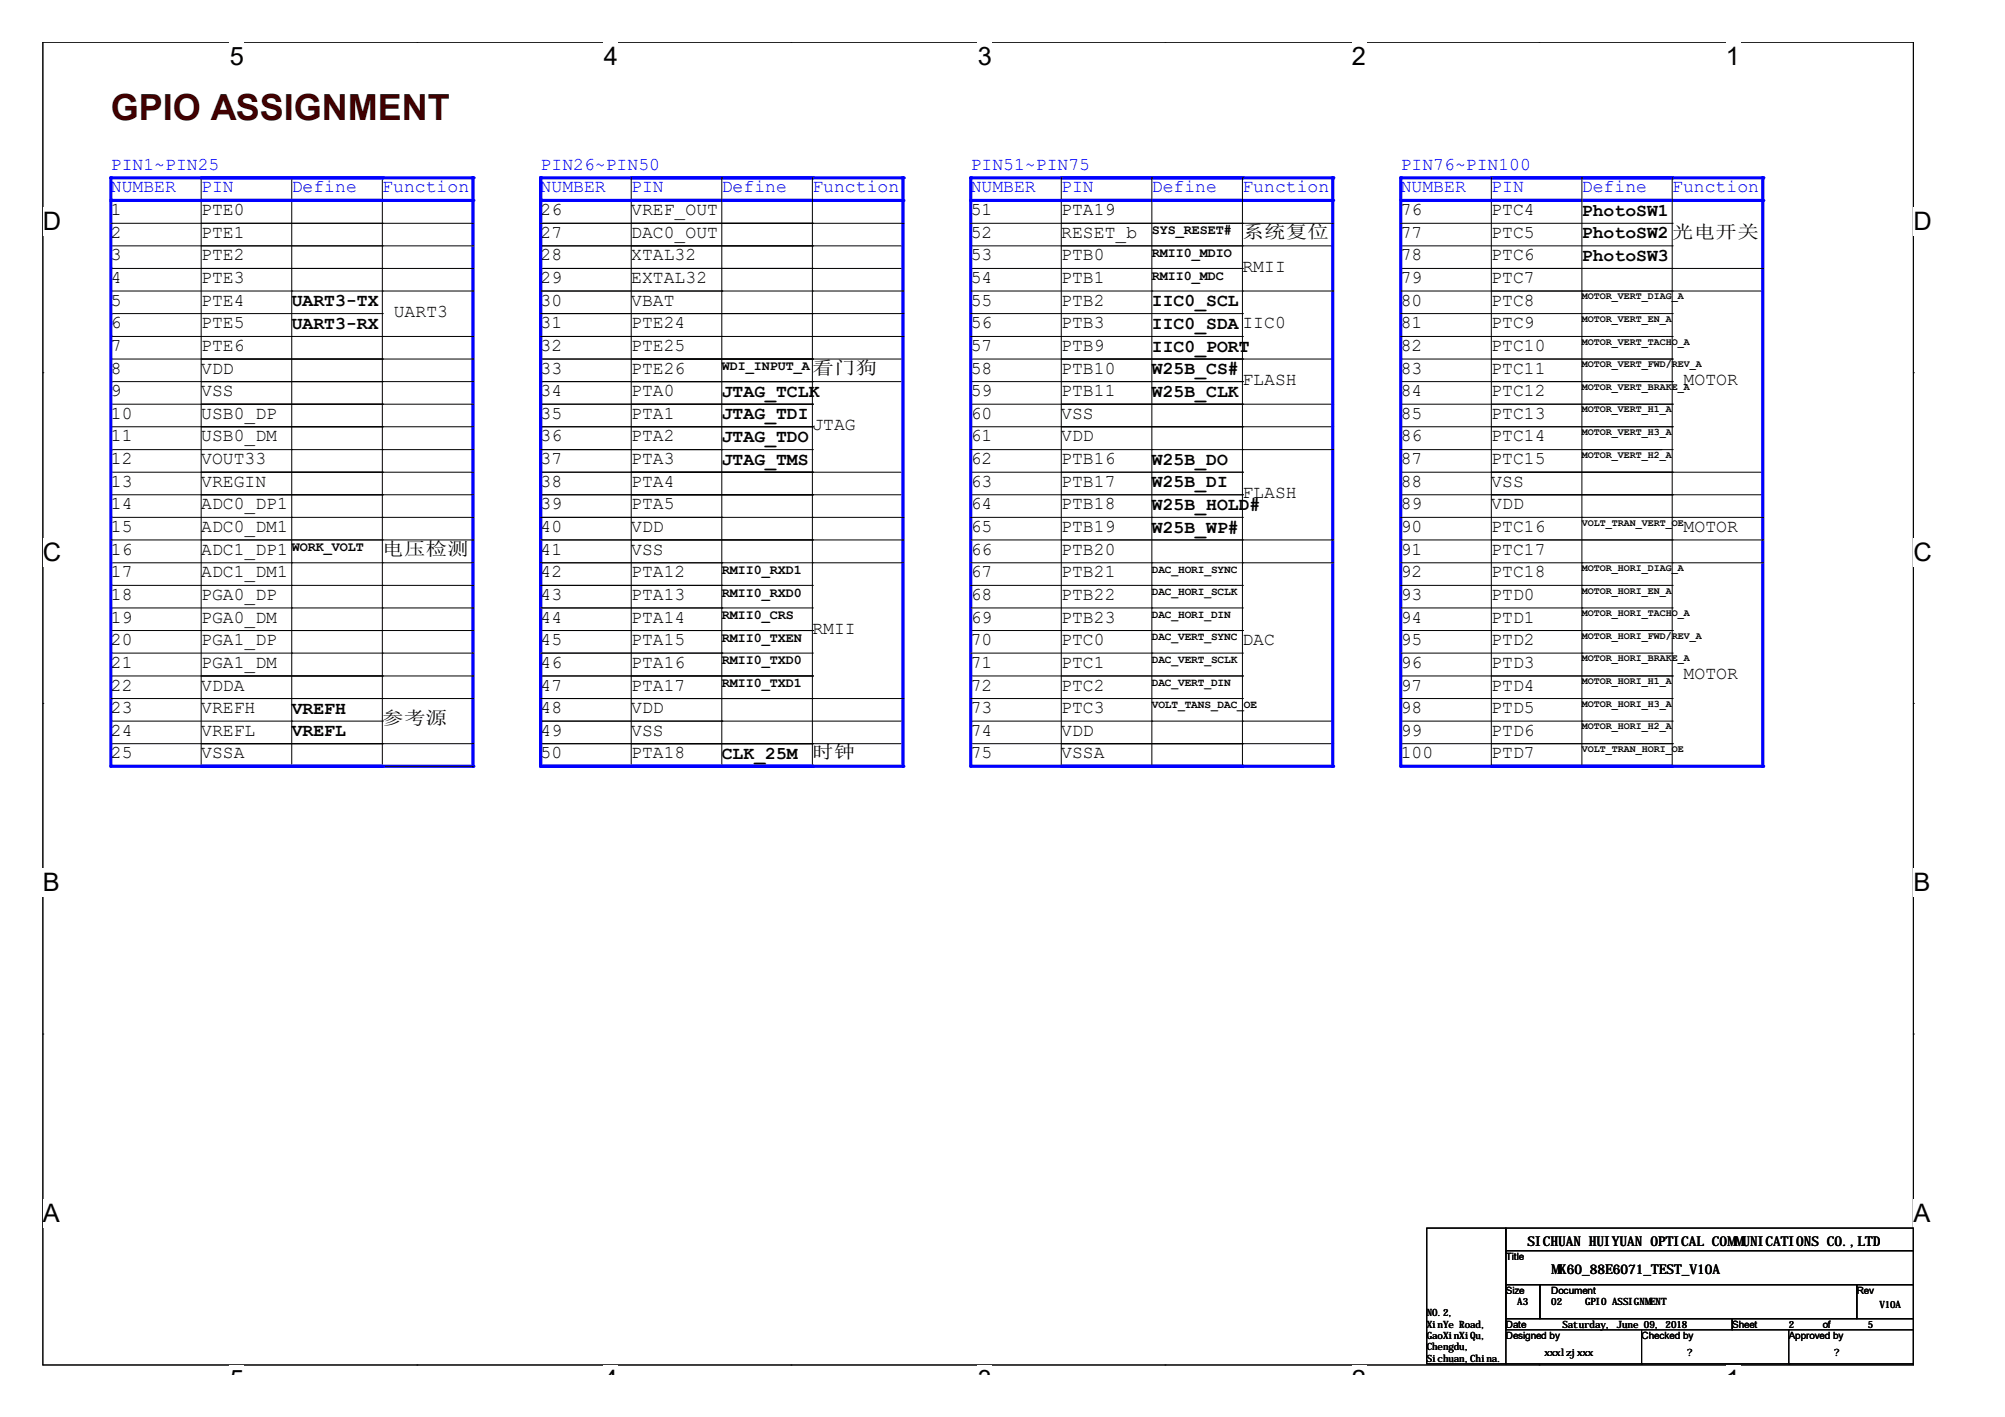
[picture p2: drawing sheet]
<svg xmlns="http://www.w3.org/2000/svg" width="297mm" height="210mm" viewBox="0 0 297 210" stroke-linecap="round" stroke-linejoin="round" font-family="sans-serif">
<path d="M6.3 6.2h277.2v196h-277.2z" fill="none" stroke="#000" stroke-width=".15"/>
<g fill="#fff">
<path d="M34 6.2h2.2v4.3h-2.2z"/>
<path d="M34 202.2h2.2v1.4h-2.2z"/>
</g>
<path d="M61.8 6.2h.1M61.8 202.2h.1" fill="none" stroke="#000" stroke-width=".15"/>
<g fill="#fff">
<path d="M89.5 6.2h2.1v4.3h-2.1z"/>
<path d="M89.5 202.2h2.1v1.4h-2.1z"/>
</g>
<path d="M117.2 6.2h.1M117.2 202.2h.1" fill="none" stroke="#000" stroke-width=".15"/>
<g fill="#fff">
<path d="M144.9 6.2h2.1v4.3h-2.1z"/>
<path d="M144.9 202.2h2.1v1.4h-2.1z"/>
</g>
<path d="M172.6 6.2h.1M172.6 202.2h.1" fill="none" stroke="#000" stroke-width=".15"/>
<g fill="#fff">
<path d="M200.3 6.2h2.1v4.3h-2.1z"/>
<path d="M200.3 202.2h2.1v1.4h-2.1z"/>
</g>
<path d="M228 6.2h.1M228 202.2h.1" fill="none" stroke="#000" stroke-width=".15"/>
<g fill="#fff">
<path d="M255.7 6.2h2.1v4.3h-2.1z"/>
<path d="M255.7 202.2h2.1v1.4h-2.1z"/>
<path d="M6.3 30.7h2.8v4.2h-2.8z"/>
<path d="M283.5 30.7h2.7v4.2h-2.7z"/>
<path d="M6.3 79.7h2.8v4.2h-2.8z"/>
<path d="M283.5 79.7h2.7v4.2h-2.7z"/>
</g>
<path d="M6.3 55.2h.1M283.5 55.2h.1" fill="none" stroke="#000" stroke-width=".15"/>
<g fill="#fff">
<path d="M6.3 128.7h2.6v4.2h-2.6z"/>
<path d="M283.5 128.7h2.5v4.2h-2.5z"/>
</g>
<path d="M6.3 104.2h.1M283.5 104.2h.1" fill="none" stroke="#000" stroke-width=".15"/>
<g fill="#fff">
<path d="M6.3 177.6h2.6v4.3h-2.6z"/>
<path d="M283.5 177.6h2.5v4.3h-2.5z"/>
</g>
<path d="M16.4 96.7h26.8M16.4 90.1h26.8M29.8 93.4h26.8M43.2 96.7h.1M43.2 90.1h.1M56.6 93.4h.1M29.8 100.1h26.8M56.6 100.1h.1M6.3 153.2h.1M283.5 153.2h.1" fill="none" stroke="#000" stroke-width=".15"/>
<path d="M29.8 26.3h40.3" fill="none" stroke="#00f" stroke-width=".47"/>
<circle cx="70.1" cy="26.3" r=".23" fill="#00f"/>
<path d="M29.8 26.3h.1M29.8 26.3v87.2" fill="none" stroke="#000" stroke-width=".15"/>
<path d="M29.8 29.7h40.3" fill="none" stroke="#00f" stroke-width=".47"/>
<circle cx="70.1" cy="29.7" r=".23" fill="#00f"/>
<path d="M70.1 26.3v87.2" fill="none" stroke="#00f" stroke-width=".47"/>
<circle cx="70.1" cy="26.3" r=".23" fill="#00f"/>
<g fill="none" stroke="#000" stroke-width=".15">
<path d="M29.8 33.1h40.3M43.2 26.3h.1M43.2 26.3v87.2M56.6 26.3h.1M56.6 26.3v87.2M70.1 33.1h.1M16.4 43.1h26.8M16.4 46.5h40.2M16.4 49.8h26.8M29.8 53.2h26.8M29.8 56.5h26.8M29.8 59.9h26.8"/>
<path d="M43.2 43.1h.1M43.2 49.8h.1M56.6 46.5h.1M56.6 53.2h.1M56.6 56.5h.1M56.6 59.9h.1M16.4 66.6h26.8M16.4 76.6h26.8M29.8 63.2h26.8M29.8 69.9h26.8M29.8 73.3h26.8M43.2 66.6h.1"/>
<path d="M43.2 76.6h.1M56.6 63.2h.1M56.6 69.9h.1M56.6 73.3h.1M16.4 83.4h26.8M16.4 86.7h26.8M43.2 83.4h.1M43.2 86.7h.1M29.8 103.5h40.3M70.1 103.5h.1"/>
</g>
<path d="M29.8 113.5h40.3" fill="none" stroke="#00f" stroke-width=".47"/>
<circle cx="70.1" cy="113.5" r=".23" fill="#00f"/>
<g fill="none" stroke="#000" stroke-width=".15">
<path d="M16.4 36.4h53.7M16.4 39.8h53.7M56.6 36.4h.1M56.6 39.8h.1M70.1 36.4h.1M70.1 39.8h.1M16.4 53.2h53.7M16.4 56.5h53.7M16.4 59.9h53.7M56.6 53.2h.1M56.6 56.5h.1M56.6 59.9h.1"/>
<path d="M56.6 49.8h13.5M56.6 43.1h13.5M70.1 49.8h.1M70.1 43.1h.1M70.1 53.2h.1M70.1 56.5h.1M70.1 59.9h.1M16.4 63.2h53.7M16.4 69.9h53.7M16.4 73.3h53.7M29.8 80h40.3M56.6 63.2h.1"/>
<path d="M56.6 69.9h.1M56.6 73.3h.1M56.6 76.6h13.5M56.6 66.6h13.5M70.1 76.6h.1M70.1 80h.1M70.1 66.6h.1M70.1 63.2h.1M70.1 69.9h.1M70.1 73.3h.1M16.4 93.4h53.7M56.6 93.4h.1"/>
<path d="M56.6 83.4h13.5M56.6 96.7h13.5M56.6 90.1h13.5M56.6 86.7h13.5M70.1 83.4h.1M70.1 96.7h.1M70.1 90.1h.1M70.1 86.7h.1M70.1 93.4h.1M16.4 100.1h53.7M16.4 110.2h53.7M16.4 106.8h40.2"/>
<path d="M16.4 113.5h53.7M43.2 106.8h.1M56.6 110.2h.1M56.6 100.1h.1M56.6 113.5h.1M56.6 106.8h.1M70.1 100.1h.1M70.1 110.2h.1M70.1 113.5h.1"/>
</g>
<path d="M16.4 26.3h40.2" fill="none" stroke="#00f" stroke-width=".47"/>
<circle cx="56.6" cy="26.3" r=".23" fill="#00f"/>
<path d="M16.4 26.3v87.2" fill="none" stroke="#00f" stroke-width=".47"/>
<circle cx="16.4" cy="26.3" r=".23" fill="#00f"/>
<path d="M16.4 29.7h40.2" fill="none" stroke="#00f" stroke-width=".47"/>
<circle cx="56.6" cy="29.7" r=".23" fill="#00f"/>
<path d="M16.4 33.1h40.2M56.6 33.1h.1M16.4 103.5h40.2M56.6 103.5h.1" fill="none" stroke="#000" stroke-width=".15"/>
<path d="M16.4 113.5h40.2" fill="none" stroke="#00f" stroke-width=".47"/>
<circle cx="56.6" cy="113.5" r=".23" fill="#00f"/>
<g fill="none" stroke="#000" stroke-width=".15">
<path d="M80.1 36.4h53.7M80.1 39.8h53.7M120.4 36.4h.1M120.4 39.8h.1M133.8 36.4h.1M133.8 39.8h.1M43.2 49.8h13.4M43.2 43.1h13.4M56.6 49.8h.1M56.6 43.1h.1M80.1 53.2h53.7M80.1 56.5h53.7"/>
<path d="M80.1 59.9h40.3M120.4 53.2h.1M120.4 56.5h.1M120.4 59.9h.1M133.8 53.2h.1M133.8 56.5h.1M16.4 80h40.2M43.2 76.6h13.4M43.2 66.6h13.4M56.6 76.6h.1M56.6 80h.1M56.6 66.6h.1"/>
<path d="M80.1 69.9h53.7M80.1 73.3h53.7M80.1 63.2h40.3M120.4 63.2h.1M120.4 69.9h.1M120.4 73.3h.1M133.8 69.9h.1M133.8 73.3h.1M43.2 83.4h13.4M43.2 96.7h13.4M43.2 90.1h13.4M43.2 86.7h13.4"/>
<path d="M56.6 83.4h.1M56.6 96.7h.1M56.6 90.1h.1M56.6 86.7h.1M80.1 93.4h40.3M120.4 93.4h.1M80.1 110.2h53.7M80.1 106.8h53.7M80.1 113.5h53.7M80.1 100.1h40.3M106.9 106.8h.1M120.4 110.2h.1"/>
<path d="M120.4 100.1h.1M120.4 113.5h.1M133.8 110.2h.1M133.8 113.5h.1M133.8 106.8h.1"/>
</g>
<path d="M80.1 26.3h40.3" fill="none" stroke="#00f" stroke-width=".47"/>
<circle cx="120.4" cy="26.3" r=".23" fill="#00f"/>
<path d="M80.1 26.3v87.2" fill="none" stroke="#00f" stroke-width=".47"/>
<circle cx="80.1" cy="26.3" r=".23" fill="#00f"/>
<path d="M80.1 29.7h40.3" fill="none" stroke="#00f" stroke-width=".47"/>
<circle cx="120.4" cy="29.7" r=".23" fill="#00f"/>
<path d="M80.1 33.1h40.3M120.4 33.1h.1M80.1 103.5h40.3M120.4 103.5h.1" fill="none" stroke="#000" stroke-width=".15"/>
<path d="M80.1 113.5h40.3" fill="none" stroke="#00f" stroke-width=".47"/>
<circle cx="120.4" cy="113.5" r=".23" fill="#00f"/>
<g fill="none" stroke="#000" stroke-width=".15">
<path d="M106.9 49.8h13.5M106.9 43.1h13.5M120.4 49.8h.1M120.4 43.1h.1M80.1 80h40.3M106.9 76.6h13.5M106.9 66.6h13.5M120.4 76.6h.1M120.4 80h.1M120.4 66.6h.1M80.1 96.7h40.3M80.1 90.1h40.3"/>
<path d="M93.5 93.4h26.9M106.9 96.7h.1M106.9 90.1h.1M106.9 83.4h13.5M106.9 86.7h13.5M120.4 83.4h.1M120.4 96.7h.1M120.4 90.1h.1M120.4 86.7h.1M120.4 93.4h.1M93.5 100.1h26.9M120.4 100.1h.1"/>
</g>
<path d="M93.5 26.3h40.3" fill="none" stroke="#00f" stroke-width=".47"/>
<circle cx="133.8" cy="26.3" r=".23" fill="#00f"/>
<path d="M93.5 26.3h.1M93.5 26.3v87.2" fill="none" stroke="#000" stroke-width=".15"/>
<path d="M93.5 29.7h40.3" fill="none" stroke="#00f" stroke-width=".47"/>
<circle cx="133.8" cy="29.7" r=".23" fill="#00f"/>
<path d="M133.8 26.3v87.2" fill="none" stroke="#00f" stroke-width=".47"/>
<circle cx="133.8" cy="26.3" r=".23" fill="#00f"/>
<g fill="none" stroke="#000" stroke-width=".15">
<path d="M93.5 33.1h40.3M106.9 26.3h.1M106.9 26.3v87.2M120.4 26.3h.1M120.4 26.3v87.2M133.8 33.1h.1M80.1 43.1h26.8M80.1 46.5h40.3M80.1 49.8h26.8M93.5 53.2h26.9M93.5 56.5h26.9M93.5 59.9h26.9"/>
<path d="M106.9 43.1h.1M106.9 49.8h.1M120.4 46.5h.1M120.4 53.2h.1M120.4 56.5h.1M120.4 59.9h.1M80.1 66.6h26.8M80.1 76.6h26.8M93.5 63.2h26.9M93.5 69.9h26.9M93.5 73.3h26.9M106.9 66.6h.1"/>
<path d="M106.9 76.6h.1M120.4 63.2h.1M120.4 69.9h.1M120.4 73.3h.1M80.1 83.4h26.8M80.1 86.7h26.8M106.9 83.4h.1M106.9 86.7h.1M93.5 103.5h40.3M133.8 103.5h.1"/>
</g>
<path d="M93.5 113.5h40.3" fill="none" stroke="#00f" stroke-width=".47"/>
<circle cx="133.8" cy="113.5" r=".23" fill="#00f"/>
<g fill="none" stroke="#000" stroke-width=".15">
<path d="M143.8 36.4h53.6M143.8 39.8h40.3M184.1 36.4h.1M184.1 39.8h.1M197.4 36.4h.1M120.4 46.5h13.4M120.4 43.1h13.4M133.8 46.5h.1M133.8 43.1h.1M143.8 53.2h53.6M143.8 59.9h53.6M143.8 56.5h40.3"/>
<path d="M184.1 53.2h.1M184.1 56.5h.1M184.1 59.9h.1M197.4 53.2h.1M197.4 59.9h.1M93.5 80h40.3M120.4 76.6h13.4M133.8 76.6h.1M133.8 80h.1M143.8 63.2h53.6M143.8 69.9h40.3M143.8 73.3h40.3"/>
<path d="M184.1 63.2h.1M184.1 69.9h.1M184.1 73.3h.1M197.4 63.2h.1M120.4 83.4h13.4M133.8 83.4h.1M143.8 93.4h40.3M184.1 93.4h.1M143.8 110.2h53.6M143.8 106.8h53.6M143.8 113.5h53.6M143.8 100.1h40.3"/>
<path d="M170.6 106.8h.1M184.1 110.2h.1M184.1 100.1h.1M184.1 113.5h.1M184.1 106.8h.1M197.4 110.2h.1M197.4 113.5h.1M197.4 106.8h.1"/>
</g>
<path d="M143.8 26.3h40.3" fill="none" stroke="#00f" stroke-width=".47"/>
<circle cx="184.1" cy="26.3" r=".23" fill="#00f"/>
<path d="M143.8 26.3v87.2" fill="none" stroke="#00f" stroke-width=".47"/>
<circle cx="143.8" cy="26.3" r=".23" fill="#00f"/>
<path d="M143.8 29.7h40.3" fill="none" stroke="#00f" stroke-width=".47"/>
<circle cx="184.1" cy="29.7" r=".23" fill="#00f"/>
<path d="M143.8 33.1h40.3M184.1 33.1h.1M143.8 103.5h40.3M184.1 103.5h.1" fill="none" stroke="#000" stroke-width=".15"/>
<path d="M143.8 113.5h40.3" fill="none" stroke="#00f" stroke-width=".47"/>
<circle cx="184.1" cy="113.5" r=".23" fill="#00f"/>
<g fill="none" stroke="#000" stroke-width=".15">
<path d="M170.6 49.8h13.5M170.6 43.1h13.5M184.1 49.8h.1M184.1 43.1h.1M143.8 80h40.3M170.6 76.6h13.5M170.6 66.6h13.5M184.1 76.6h.1M184.1 80h.1M184.1 66.6h.1M143.8 96.7h40.3M143.8 90.1h40.3"/>
<path d="M157.2 93.4h26.9M170.6 96.7h.1M170.6 90.1h.1M170.6 83.4h13.5M170.6 86.7h13.5M184.1 83.4h.1M184.1 96.7h.1M184.1 90.1h.1M184.1 86.7h.1M184.1 93.4h.1M157.2 100.1h26.9M184.1 100.1h.1"/>
</g>
<path d="M157.2 26.3h40.2" fill="none" stroke="#00f" stroke-width=".47"/>
<circle cx="197.4" cy="26.3" r=".23" fill="#00f"/>
<path d="M157.2 26.3h.1M157.2 26.3v87.2" fill="none" stroke="#000" stroke-width=".15"/>
<path d="M157.2 29.7h40.2" fill="none" stroke="#00f" stroke-width=".47"/>
<circle cx="197.4" cy="29.7" r=".23" fill="#00f"/>
<path d="M197.4 26.3v87.2" fill="none" stroke="#00f" stroke-width=".47"/>
<circle cx="197.4" cy="26.3" r=".23" fill="#00f"/>
<g fill="none" stroke="#000" stroke-width=".15">
<path d="M157.2 33.1h40.2M170.6 26.3h.1M170.6 26.3v87.2M184.1 26.3h.1M184.1 26.3v87.2M197.4 33.1h.1M143.8 43.1h26.8M143.8 46.5h40.3M143.8 49.8h26.8M157.2 53.2h26.9M157.2 56.5h26.9M157.2 59.9h26.9"/>
<path d="M170.6 43.1h.1M170.6 49.8h.1M184.1 46.5h.1M184.1 53.2h.1M184.1 56.5h.1M184.1 59.9h.1M143.8 66.6h26.8M143.8 76.6h26.8M157.2 63.2h26.9M157.2 69.9h26.9M157.2 73.3h26.9M170.6 66.6h.1"/>
<path d="M170.6 76.6h.1M184.1 63.2h.1M184.1 69.9h.1M184.1 73.3h.1M143.8 83.4h26.8M143.8 86.7h26.8M170.6 83.4h.1M170.6 86.7h.1"/>
</g>
<path d="M157.2 113.5h40.2" fill="none" stroke="#00f" stroke-width=".47"/>
<circle cx="197.4" cy="113.5" r=".23" fill="#00f"/>
<g fill="none" stroke="#000" stroke-width=".15">
<path d="M207.5 36.4h40.2M207.5 39.8h40.2M247.7 36.4h.1M247.7 39.8h.1M184.1 43.1h13.3M197.4 43.1h.1M207.5 53.2h40.2M207.5 56.5h40.2M207.5 59.9h40.2M220.9 43.1h40.3M247.7 53.2h.1M247.7 56.5h.1"/>
<path d="M247.7 59.9h.1M261.2 43.1h.1M157.2 80h40.2M184.1 66.6h13.3M197.4 80h.1M197.4 66.6h.1M207.5 69.9h53.7M207.5 73.3h53.7M207.5 63.2h40.2M247.7 63.2h.1M247.7 69.9h.1M247.7 73.3h.1"/>
<path d="M261.2 69.9h.1M261.2 73.3h.1M184.1 83.4h13.3M197.4 83.4h.1M207.5 93.4h40.2M247.7 93.4h.1M207.5 106.8h40.2M207.5 110.2h40.2M207.5 113.5h53.7M207.5 100.1h40.2M234.4 106.8h.1M247.7 110.2h.1"/>
<path d="M247.7 100.1h.1M247.7 113.5h.1M247.7 106.8h.1M261.2 113.5h.1"/>
</g>
<path d="M207.5 26.3h40.2" fill="none" stroke="#00f" stroke-width=".47"/>
<circle cx="247.7" cy="26.3" r=".23" fill="#00f"/>
<path d="M207.5 26.3v87.2" fill="none" stroke="#00f" stroke-width=".47"/>
<circle cx="207.5" cy="26.3" r=".23" fill="#00f"/>
<path d="M207.5 29.7h40.2" fill="none" stroke="#00f" stroke-width=".47"/>
<circle cx="247.7" cy="29.7" r=".23" fill="#00f"/>
<path d="M207.5 33.1h40.2M247.7 33.1h.1M207.5 103.5h40.2M247.7 103.5h.1" fill="none" stroke="#000" stroke-width=".15"/>
<path d="M207.5 113.5h40.2" fill="none" stroke="#00f" stroke-width=".47"/>
<circle cx="247.7" cy="113.5" r=".23" fill="#00f"/>
<g fill="none" stroke="#000" stroke-width=".15">
<path d="M234.4 49.8h13.3M234.4 43.1h13.3M247.7 49.8h.1M247.7 43.1h.1M207.5 80h40.2M234.4 76.6h13.3M234.4 66.6h13.3M247.7 76.6h.1M247.7 80h.1M247.7 66.6h.1M207.5 96.7h40.2M207.5 90.1h40.2"/>
<path d="M220.9 93.4h26.8M234.4 96.7h.1M234.4 90.1h.1M234.4 83.4h13.3M234.4 86.7h13.3M247.7 83.4h.1M247.7 96.7h.1M247.7 90.1h.1M247.7 86.7h.1M247.7 93.4h.1M220.9 100.1h26.8M247.7 100.1h.1"/>
</g>
<path d="M220.9 26.3h40.3" fill="none" stroke="#00f" stroke-width=".47"/>
<circle cx="261.2" cy="26.3" r=".23" fill="#00f"/>
<path d="M220.9 26.3h.1M220.9 26.3v87.2" fill="none" stroke="#000" stroke-width=".15"/>
<path d="M220.9 29.7h40.3" fill="none" stroke="#00f" stroke-width=".47"/>
<circle cx="261.2" cy="29.7" r=".23" fill="#00f"/>
<path d="M261.2 26.3v87.2" fill="none" stroke="#00f" stroke-width=".47"/>
<circle cx="261.2" cy="26.3" r=".23" fill="#00f"/>
<g fill="none" stroke="#000" stroke-width=".15">
<path d="M234.4 26.3h.1M234.4 26.3v87.2M247.7 26.3h.1M247.7 26.3v87.2M207.5 43.1h26.9M207.5 46.5h40.2M207.5 49.8h26.9M220.9 53.2h26.8M220.9 56.5h26.8M220.9 59.9h26.8M234.4 43.1h.1M234.4 49.8h.1"/>
<path d="M247.7 46.5h.1M247.7 53.2h.1M247.7 56.5h.1M247.7 59.9h.1M207.5 66.6h38.6M207.5 76.6h26.9M220.9 63.2h26.8M220.9 69.9h26.8M220.9 73.3h26.8M234.4 76.6h.1M246.1 66.6h.1M247.7 63.2h.1"/>
<path d="M247.7 69.9h.1M247.7 73.3h.1M207.5 83.4h26.9M207.5 86.7h26.9M234.4 83.4h.1M234.4 86.7h.1"/>
</g>
<path d="M220.9 113.5h40.3" fill="none" stroke="#00f" stroke-width=".47"/>
<circle cx="261.2" cy="113.5" r=".23" fill="#00f"/>
<g fill="none" stroke="#000" stroke-width=".15">
<path d="M80.1 36.4h40.3M80.1 39.8h40.3M120.4 36.4h.1M120.4 39.8h.1M80.1 53.2h40.3M80.1 56.5h40.3M80.1 59.9h40.3M120.4 53.2h.1M120.4 56.5h.1M120.4 59.9h.1M80.1 63.2h40.3M80.1 69.9h40.3"/>
<path d="M80.1 73.3h40.3M120.4 63.2h.1M120.4 69.9h.1M120.4 73.3h.1M220.9 80h40.3M247.7 76.6h13.5M261.2 76.6h.1M261.2 80h.1M80.1 93.4h40.3M120.4 93.4h.1M247.7 83.4h13.5M261.2 83.4h.1"/>
<path d="M80.1 106.8h26.8M80.1 100.1h40.3M80.1 110.2h40.3M80.1 113.5h40.3M106.9 106.8h.1M120.4 100.1h.1M120.4 110.2h.1M120.4 113.5h.1"/>
</g>
<path d="M80.1 26.3v87.2" fill="none" stroke="#00f" stroke-width=".47"/>
<circle cx="80.1" cy="26.3" r=".23" fill="#00f"/>
<path d="M80.1 33.1h40.3M120.4 33.1h.1M80.1 103.5h40.3M120.4 103.5h.1" fill="none" stroke="#000" stroke-width=".15"/>
<path d="M80.1 113.5h40.3" fill="none" stroke="#00f" stroke-width=".47"/>
<circle cx="120.4" cy="113.5" r=".23" fill="#00f"/>
<g fill="none" stroke="#000" stroke-width=".15">
<path d="M220.9 39.8h40.3M261.2 39.8h.1M80.1 43.1h26.8M80.1 46.5h40.3M80.1 49.8h26.8M106.9 43.1h.1M106.9 49.8h.1M120.4 46.5h.1M120.4 49.8h13.4M133.8 49.8h.1M80.1 80h40.3M80.1 66.6h26.8"/>
<path d="M80.1 76.6h26.8M106.9 66.6h.1M106.9 76.6h.1M120.4 80h.1M80.1 96.7h26.8M80.1 90.1h26.8M80.1 83.4h26.8M80.1 86.7h26.8M106.9 96.7h.1M106.9 90.1h.1M106.9 83.4h.1M106.9 86.7h.1"/>
<path d="M211.4 181.9h11.7v20.1h-11.7zM223.1 181.9h60.4v3.4h-60.4zM223.1 185.3h60.4v5h-60.4zM223.1 190.3h5v5h-5zM223.1 195.3h33.5v1.7h-33.5zM228.1 190.3h47v5h-47zM243.2 197v5M256.6 195.3h26.9v1.7h-26.9zM265 197v5M275.1 190.3h8.4v5h-8.4zM283.5 197v5h-60.4M243.2 202h.1"/>
<path d="M265 202h.1"/>
</g>
<text font-size="5.3" fill="#400000" x="16.4" y="17.8">GPIO ASSIGNMENT</text>
<g font-size="3.8">
<text x="34" y="9.6">5</text>
<text x="89.5" y="9.6">4</text>
<text x="144.9" y="9.6">3</text>
<text x="200.3" y="9.6">2</text>
<text x="255.7" y="9.6">1</text>
<text x="6.3" y="34.1">D</text>
<text x="283.5" y="34.1">D</text>
<text x="6.3" y="83.1">C</text>
<text x="283.5" y="83.1">C</text>
<text x="6.3" y="132.1">B</text>
<text x="283.5" y="132.1">B</text>
<text x="6.3" y="181">A</text>
<text x="283.5" y="181">A</text>
<text x="34" y="205.6">5</text>
<text x="89.5" y="205.6">4</text>
<text x="144.9" y="205.6">3</text>
<text x="200.3" y="205.6">2</text>
<text x="255.7" y="205.6">1</text>
</g>
<g font-size="2.7" fill="#00f">
<text x="16.4" y="28.5">NUMBER</text>
<text x="16.4" y="25.2">PIN1~PIN25</text>
<text x="29.8" y="28.5">PIN</text>
<text x="43.2" y="28.5">Define</text>
<text x="56.6" y="28.5">Function</text>
<text x="80.1" y="28.5">NUMBER</text>
<text x="80.1" y="25.2">PIN26~PIN50</text>
<text x="93.5" y="28.5">PIN</text>
<text x="106.9" y="28.5">Define</text>
<text x="120.4" y="28.5">Function</text>
<text x="143.8" y="28.5">NUMBER</text>
<text x="143.8" y="25.2">PIN51~PIN75</text>
<text x="157.2" y="28.5">PIN</text>
<text x="170.6" y="28.5">Define</text>
<text x="184.1" y="28.5">Function</text>
<text x="207.5" y="28.5">NUMBER</text>
<text x="207.5" y="25.2">PIN76~PIN100</text>
<text x="220.9" y="28.5">PIN</text>
<text x="234.4" y="28.5">Define</text>
<text x="247.7" y="28.5">Function</text>
</g>
<g font-size="2.7">
<text x="16.4" y="31.8">1</text>
<text x="16.4" y="35.2">2</text>
<text x="29.8" y="31.8">PTE0</text>
<text x="29.8" y="35.2">PTE1</text>
<text x="80.1" y="31.8">26</text>
<text x="80.1" y="35.2">27</text>
<text x="93.5" y="31.8">VREF_OUT</text>
<text x="93.5" y="35.2">DAC0_OUT</text>
<text x="143.8" y="31.8">51</text>
<text x="143.8" y="35.2">52</text>
<text x="157.2" y="31.8">PTA19</text>
<text x="157.2" y="35.2">RESET_b</text>
<text x="184.1" y="35.2">系统复位</text>
<text x="207.5" y="31.8">76</text>
<text x="207.5" y="35.2">77</text>
<text x="220.9" y="31.8">PTC4</text>
<text x="220.9" y="35.2">PTC5</text>
<text x="234.4" y="31.9">PhotoSW1</text>
<text x="234.4" y="35.3">PhotoSW2</text>
<text x="247.7" y="35.2">光电开关</text>
<text x="16.4" y="38.6">3</text>
<text x="16.4" y="41.9">4</text>
<text x="29.8" y="38.6">PTE2</text>
<text x="29.8" y="41.9">PTE3</text>
<text x="80.1" y="38.6">28</text>
<text x="80.1" y="41.9">29</text>
<text x="93.5" y="38.6">XTAL32</text>
<text x="93.5" y="41.9">EXTAL32</text>
<text x="143.8" y="38.6">53</text>
<text x="143.8" y="41.9">54</text>
<text x="157.2" y="38.6">PTB0</text>
<text x="157.2" y="41.9">PTB1</text>
<text x="184.1" y="40.2">RMII</text>
<text x="207.5" y="38.6">78</text>
<text x="207.5" y="41.9">79</text>
<text x="220.9" y="38.6">PTC6</text>
<text x="220.9" y="41.9">PTC7</text>
<text x="234.4" y="38.7">PhotoSW3</text>
<text x="16.4" y="45.3">5</text>
<text x="29.8" y="45.3">PTE4</text>
<text x="43.2" y="45.4">UART3-TX</text>
<text x="58.3" y="47">UART3</text>
<text x="80.1" y="45.3">30</text>
<text x="93.5" y="45.3">VBAT</text>
<text x="143.8" y="45.3">55</text>
<text x="157.2" y="45.3">PTB2</text>
<text x="170.6" y="45.4">IIC0_SCL</text>
<text x="207.5" y="45.3">80</text>
<text x="220.9" y="45.3">PTC8</text>
<text x="16.4" y="48.6">6</text>
<text x="16.4" y="52">7</text>
<text x="29.8" y="48.6">PTE5</text>
<text x="29.8" y="52">PTE6</text>
<text x="43.2" y="48.7">UART3-RX</text>
<text x="80.1" y="48.6">31</text>
<text x="80.1" y="52">32</text>
<text x="93.5" y="48.6">PTE24</text>
<text x="93.5" y="52">PTE25</text>
<text x="143.8" y="48.6">56</text>
<text x="143.8" y="52">57</text>
<text x="157.2" y="48.6">PTB3</text>
<text x="157.2" y="52">PTB9</text>
<text x="170.6" y="52.1">IIC0_PORT</text>
<text x="170.6" y="48.7">IIC0_SDA</text>
<text x="184.1" y="48.6">IIC0</text>
<text x="207.5" y="48.6">81</text>
<text x="207.5" y="52">82</text>
<text x="220.9" y="48.6">PTC9</text>
<text x="220.9" y="52">PTC10</text>
<text x="16.4" y="55.3">8</text>
<text x="16.4" y="58.7">9</text>
<text x="29.8" y="55.3">VDD</text>
<text x="29.8" y="58.7">VSS</text>
<text x="80.1" y="55.3">33</text>
<text x="80.1" y="58.7">34</text>
<text x="93.5" y="55.3">PTE26</text>
<text x="93.5" y="58.7">PTA0</text>
<text x="106.9" y="58.8">JTAG_TCLK</text>
<text x="120.4" y="55.3">看门狗</text>
<text x="143.8" y="55.3">58</text>
<text x="143.8" y="58.7">59</text>
<text x="157.2" y="55.3">PTB10</text>
<text x="157.2" y="58.7">PTB11</text>
<text x="170.6" y="55.4">W25B_CS#</text>
<text x="170.6" y="58.8">W25B_CLK</text>
<text x="184.1" y="57">FLASH</text>
<text x="207.5" y="55.3">83</text>
<text x="207.5" y="58.7">84</text>
<text x="220.9" y="55.3">PTC11</text>
<text x="220.9" y="58.7">PTC12</text>
<text x="249.4" y="57">MOTOR</text>
<text x="16.4" y="62">10</text>
<text x="16.4" y="65.4">11</text>
<text x="29.8" y="62">USB0_DP</text>
<text x="29.8" y="65.4">USB0_DM</text>
<text x="80.1" y="62">35</text>
<text x="80.1" y="65.4">36</text>
<text x="93.5" y="62">PTA1</text>
<text x="93.5" y="65.4">PTA2</text>
<text x="106.9" y="62.1">JTAG_TDI</text>
<text x="106.9" y="65.5">JTAG_TDO</text>
<text x="120.4" y="63.7">JTAG</text>
<text x="143.8" y="62">60</text>
<text x="143.8" y="65.4">61</text>
<text x="157.2" y="62">VSS</text>
<text x="157.2" y="65.4">VDD</text>
<text x="207.5" y="62">85</text>
<text x="207.5" y="65.4">86</text>
<text x="220.9" y="62">PTC13</text>
<text x="220.9" y="65.4">PTC14</text>
<text x="16.4" y="68.8">12</text>
<text x="29.8" y="68.8">VOUT33</text>
<text x="80.1" y="68.8">37</text>
<text x="93.5" y="68.8">PTA3</text>
<text x="106.9" y="68.8">JTAG_TMS</text>
<text x="143.8" y="68.8">62</text>
<text x="157.2" y="68.8">PTB16</text>
<text x="170.6" y="68.8">W25B_DO</text>
<text x="207.5" y="68.8">87</text>
<text x="220.9" y="68.8">PTC15</text>
<text x="16.4" y="72.1">13</text>
<text x="16.4" y="75.5">14</text>
<text x="29.8" y="72.1">VREGIN</text>
<text x="29.8" y="75.5">ADC0_DP1</text>
<text x="80.1" y="72.1">38</text>
<text x="80.1" y="75.5">39</text>
<text x="93.5" y="72.1">PTA4</text>
<text x="93.5" y="75.5">PTA5</text>
<text x="143.8" y="72.1">63</text>
<text x="143.8" y="75.5">64</text>
<text x="157.2" y="72.1">PTB17</text>
<text x="157.2" y="75.5">PTB18</text>
<text x="170.6" y="72.2">W25B_DI</text>
<text x="170.6" y="75.5">W25B_HOLD#</text>
<text x="184.1" y="73.8">FLASH</text>
<text x="207.5" y="72.1">88</text>
<text x="207.5" y="75.5">89</text>
<text x="220.9" y="72.1">VSS</text>
<text x="220.9" y="75.5">VDD</text>
<text x="16.4" y="78.8">15</text>
<text x="16.4" y="82.1">16</text>
<text x="29.8" y="78.8">ADC0_DM1</text>
<text x="29.8" y="82.1">ADC1_DP1</text>
<text x="56.6" y="82.1">电压检测</text>
<text x="80.1" y="78.8">40</text>
<text x="80.1" y="82.1">41</text>
<text x="93.5" y="78.8">VDD</text>
<text x="93.5" y="82.1">VSS</text>
<text x="143.8" y="78.8">65</text>
<text x="143.8" y="82.1">66</text>
<text x="157.2" y="78.8">PTB19</text>
<text x="157.2" y="82.1">PTB20</text>
<text x="170.6" y="78.9">W25B_WP#</text>
<text x="207.5" y="78.8">90</text>
<text x="207.5" y="82.1">91</text>
<text x="220.9" y="78.8">PTC16</text>
<text x="220.9" y="82.1">PTC17</text>
<text x="249.4" y="78.8">MOTOR</text>
<text x="16.4" y="85.5">17</text>
<text x="16.4" y="88.9">18</text>
<text x="29.8" y="85.5">ADC1_DM1</text>
<text x="29.8" y="88.9">PGA0_DP</text>
<text x="80.1" y="85.5">42</text>
<text x="80.1" y="88.9">43</text>
<text x="93.5" y="85.5">PTA12</text>
<text x="93.5" y="88.9">PTA13</text>
<text x="143.8" y="85.5">67</text>
<text x="143.8" y="88.9">68</text>
<text x="157.2" y="85.5">PTB21</text>
<text x="157.2" y="88.9">PTB22</text>
<text x="207.5" y="85.5">92</text>
<text x="207.5" y="88.9">93</text>
<text x="220.9" y="85.5">PTC18</text>
<text x="220.9" y="88.9">PTD0</text>
<text x="16.4" y="92.2">19</text>
<text x="16.4" y="95.6">20</text>
<text x="29.8" y="92.2">PGA0_DM</text>
<text x="29.8" y="95.6">PGA1_DP</text>
<text x="80.1" y="92.2">44</text>
<text x="80.1" y="95.6">45</text>
<text x="93.5" y="92.2">PTA14</text>
<text x="93.5" y="95.6">PTA15</text>
<text x="120.4" y="93.9">RMII</text>
<text x="143.8" y="92.2">69</text>
<text x="143.8" y="95.6">70</text>
<text x="157.2" y="92.2">PTB23</text>
<text x="157.2" y="95.6">PTC0</text>
<text x="184.1" y="95.6">DAC</text>
<text x="207.5" y="92.2">94</text>
<text x="207.5" y="95.6">95</text>
<text x="220.9" y="92.2">PTD1</text>
<text x="220.9" y="95.6">PTD2</text>
<text x="16.4" y="98.9">21</text>
<text x="29.8" y="98.9">PGA1_DM</text>
<text x="80.1" y="98.9">46</text>
<text x="93.5" y="98.9">PTA16</text>
<text x="143.8" y="98.9">71</text>
<text x="157.2" y="98.9">PTC1</text>
<text x="207.5" y="98.9">96</text>
<text x="220.9" y="98.9">PTD3</text>
<text x="249.4" y="100.6">MOTOR</text>
<text x="16.4" y="105.6">23</text>
<text x="16.4" y="102.3">22</text>
<text x="29.8" y="102.3">VDDA</text>
<text x="29.8" y="105.6">VREFH</text>
<text x="43.2" y="105.7">VREFH</text>
<text x="56.6" y="107.3">参考源</text>
<text x="80.1" y="105.6">48</text>
<text x="80.1" y="102.3">47</text>
<text x="93.5" y="105.6">VDD</text>
<text x="93.5" y="102.3">PTA17</text>
<text x="143.8" y="105.6">73</text>
<text x="143.8" y="102.3">72</text>
<text x="157.2" y="105.6">PTC3</text>
<text x="157.2" y="102.3">PTC2</text>
<text x="207.5" y="105.6">98</text>
<text x="207.5" y="102.3">97</text>
<text x="220.9" y="105.6">PTD5</text>
<text x="220.9" y="102.3">PTD4</text>
<text x="16.4" y="109">24</text>
<text x="16.4" y="112.3">25</text>
<text x="29.8" y="112.3">VSSA</text>
<text x="29.8" y="109">VREFL</text>
<text x="43.2" y="109.1">VREFL</text>
<text x="80.1" y="109">49</text>
<text x="80.1" y="112.3">50</text>
<text x="93.5" y="112.3">PTA18</text>
<text x="93.5" y="109">VSS</text>
<text x="106.9" y="112.4">CLK_25M</text>
<text x="120.4" y="112.3">时钟</text>
<text x="143.8" y="109">74</text>
<text x="143.8" y="112.3">75</text>
<text x="157.2" y="112.3">VSSA</text>
<text x="157.2" y="109">VDD</text>
<text x="207.5" y="109">99</text>
<text x="207.5" y="112.3">100</text>
<text x="220.9" y="112.3">PTD7</text>
<text x="220.9" y="109">PTD6</text>
</g>
<g font-size="2">
<text x="170.6" y="34.7">SYS_RESET#</text>
<text x="170.6" y="38.1">RMII0_MDIO</text>
<text x="170.6" y="41.4">RMII0_MDC</text>
<text x="106.9" y="54.8">WDI_INPUT_A</text>
<text x="43.2" y="81.6">WORK_VOLT</text>
<text x="106.9" y="85">RMII0_RXD1</text>
<text x="106.9" y="88.4">RMII0_RXD0</text>
<text x="106.9" y="91.7">RMII0_CRS</text>
<text x="106.9" y="95.1">RMII0_TXEN</text>
<text x="106.9" y="101.8">RMII0_TXD1</text>
<text x="106.9" y="98.4">RMII0_TXD0</text>
<text x="226.3" y="184.6">SICHUAN HUIYUAN OPTICAL COMMUNICATIONS CO.,LTD</text>
<text x="229.8" y="188.8">MK60_88E6071_TEST_V10A</text>
</g>
<g font-size="1.7">
<text x="170.6" y="88.2">DAC_HORI_SCLK</text>
<text x="170.6" y="84.8">DAC_HORI_SYNC</text>
<text x="170.6" y="94.8">DAC_VERT_SYNC</text>
<text x="170.6" y="91.5">DAC_HORI_DIN</text>
<text x="170.6" y="101.6">DAC_VERT_DIN</text>
<text x="170.6" y="98.2">DAC_VERT_SCLK</text>
<text x="170.6" y="104.9">VOLT_TANS_DAC_OE</text>
</g>
<g font-size="1.5">
<text x="234.4" y="44.3">MOTOR_VERT_DIAG_A</text>
<text x="234.4" y="47.7">MOTOR_VERT_EN_A</text>
<text x="234.4" y="51.1">MOTOR_VERT_TACHO_A</text>
<text x="234.4" y="54.4">MOTOR_VERT_FWD/REV_A</text>
<text x="234.4" y="57.8">MOTOR_VERT_BRAKE_A</text>
<text x="234.4" y="61.1">MOTOR_VERT_H1_A</text>
<text x="234.4" y="64.4">MOTOR_VERT_H3_A</text>
<text x="234.4" y="67.8">MOTOR_VERT_H2_A</text>
<text x="234.4" y="77.9">VOLT_TRAN_VERT_OE</text>
<text x="234.4" y="87.9">MOTOR_HORI_EN_A</text>
<text x="234.4" y="84.6">MOTOR_HORI_DIAG_A</text>
<text x="234.4" y="94.6">MOTOR_HORI_FWD/REV_A</text>
<text x="234.4" y="91.3">MOTOR_HORI_TACHO_A</text>
<text x="234.4" y="98">MOTOR_HORI_BRAKE_A</text>
<text x="234.4" y="101.4">MOTOR_HORI_H1_A</text>
<text x="234.4" y="104.7">MOTOR_HORI_H3_A</text>
<text x="234.4" y="108">MOTOR_HORI_H2_A</text>
<text x="234.4" y="111.4">VOLT_TRAN_HORI_OE</text>
<text x="223.1" y="186.6">Title</text>
<text x="223.1" y="191.7">Size</text>
<text x="229.8" y="191.7">Document</text>
<text x="275.1" y="191.7">Rev</text>
<text x="211.4" y="195">NO.2,</text>
<text x="211.4" y="196.7">XinYe Road,</text>
<text x="223.1" y="196.7">Date</text>
<text x="224.8" y="193.4">A3</text>
<text x="229.8" y="193.4">02</text>
<text x="231.5" y="196.7">Saturday, June 09, 2018</text>
<text x="234.8" y="193.4">GPIO ASSIGNMENT</text>
<text x="256.6" y="196.7">Sheet</text>
<text x="265" y="196.7">2</text>
<text x="270" y="196.7">of</text>
<text x="276.7" y="196.7">5</text>
<text x="278.4" y="193.7">V10A</text>
<text x="211.4" y="198.3">GaoXinXiQu,</text>
<text x="211.4" y="200">Chengdu,</text>
<text x="211.4" y="201.7">Sichuan,China.</text>
<text x="223.1" y="198.3">Designed by</text>
<text x="228.8" y="200.9">xxxlzjxxx</text>
<text x="243.2" y="198.3">Checked by</text>
<text x="249.9" y="200.9">?</text>
<text x="265" y="198.3">Approved by</text>
<text x="271.7" y="200.9">?</text>
</g>
</svg>
